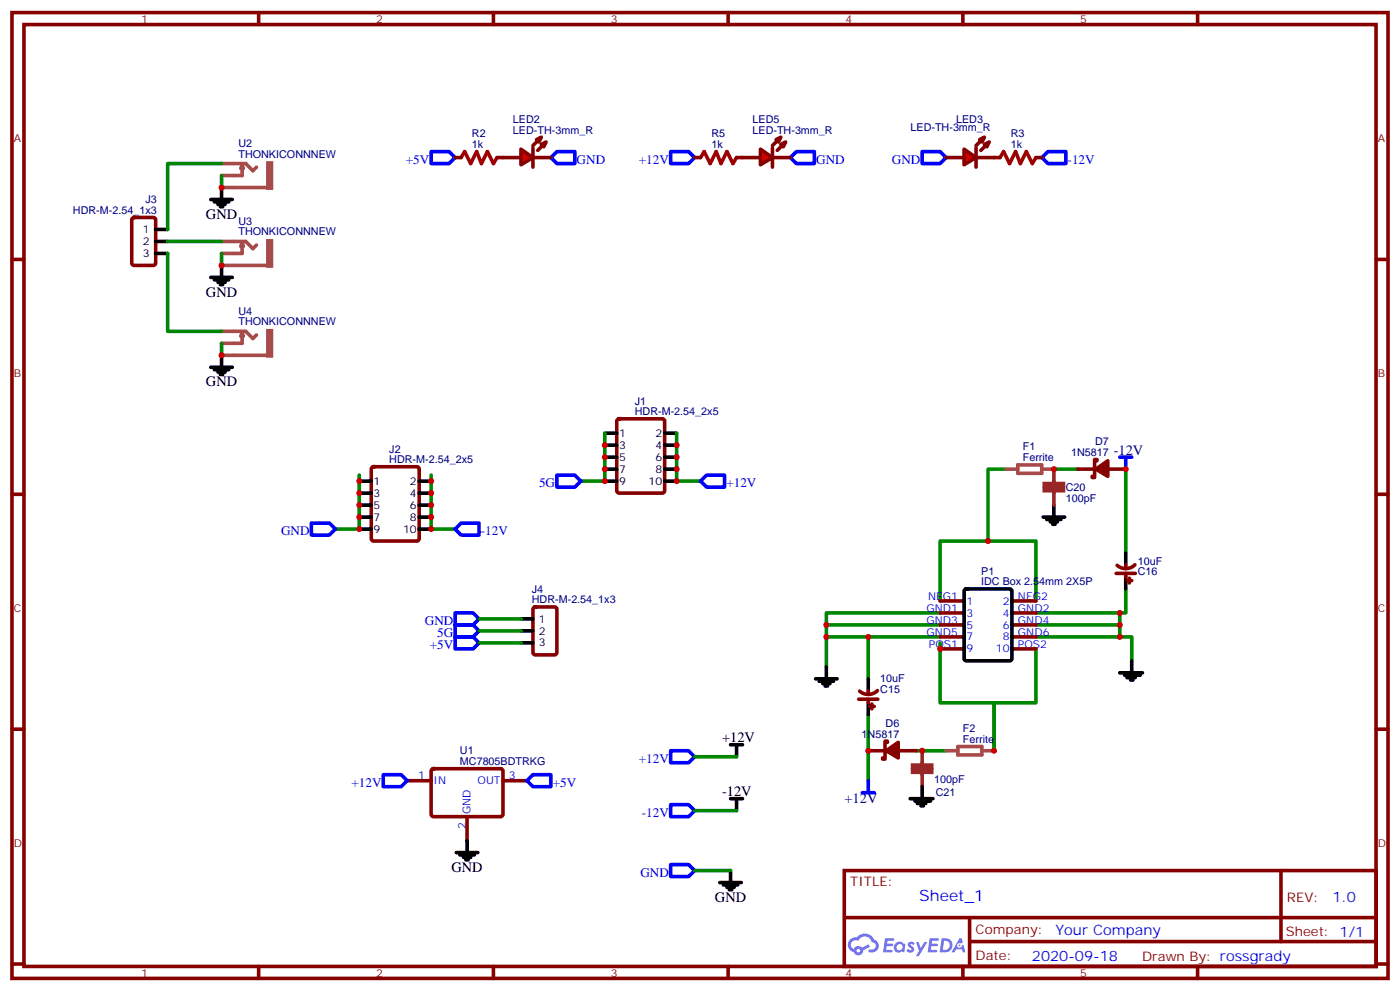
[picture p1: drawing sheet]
<svg xmlns="http://www.w3.org/2000/svg" width="412mm" height="292mm" viewBox="0 0 412 292" stroke-linecap="round" stroke-linejoin="round" font-family="sans-serif">
<g fill="none" stroke="#870000" stroke-width="1.1">
<path d="M3.5 3.7h405.4v284.3h-405.4zM7.1 7.2h398.2v277.3h-398.2zM76.2 3.7v3.5M145.3 3.7v3.5M214.5 3.7v3.5M283.6 3.7v3.5M352.8 3.7v3.5M3.5 76.4h3.6M405.3 76.4h3.6M3.5 145.5h3.6M405.3 145.5h3.6M3.5 214.7h3.6"/>
<path d="M405.3 214.7h3.6M248.7 256.3h156.6v28.2h-156.6zM377.3 256.3v20.9M248.7 270.1h156.5M285.6 277.2h119.6M285.6 270.1v14.2M3.5 283.8h3.6M76.2 284.5v3.5M145.3 284.5v3.5M214.5 284.5v3.5M283.6 284.5v3.5M352.8 284.5v3.5"/>
<path d="M405.3 283.8h3.6"/>
</g>
<g fill="#5487ff">
<path d="M267.7 277.5a1.22 1.22 0 0 1 1.7 .2l-.4 .6a.47 .47 0 0 0-.3-.4 .47 .47 0 0 0-.5 .2l.1 .2a1.14 1.14 0 0 1 .8 1.8 1.14 1.14 0 0 1-1.9 0l-.2-.2 .5-.6 .7 .5a.29 .29 0 0 0 .3-.3 .29 .29 0 0 0-.2-.3 1.04 1.04 0 0 1-.6-1.7z"/>
<path d="M260.7 276.2h2.4l.3 .2-.2 .5-1.8 .1-.1 .8h1.5l.3 .4-.3 .4h-1.6l-.2 1.1h1.7l.2 .3-.2 .3-2.6 .1z"/>
<path d="M273.8 276.2h2.4l.3 .2-.1 .5-1.8 .1-.2 .8h1.6l.3 .4-.4 .4-1.6-.1-.1 1.1 1.7 .1 .2 .3-.2 .3-2.6 .1z"/>
<path d="M282.6 276.2h.7l.3 1.3-.6 .3a.69 .69 0 0 0-1 .3 .69 .69 0 0 0 .4 .9 .69 .69 0 0 0 .9-.6l.5-.2 .6 2.2h-.8l-.2-.9h-1.8l-.5 .9h-.8z"/>
<path d="M269.8 277.3h.8l.6 1.8 1.1-1.8h.9l-2.6 4.2h-.8l.9-1.5z"/>
<path d="M277.4 276.2l-.6 4.2h1.3a2.11 2.11 0 0 0 2.5-2.1 2.11 2.11 0 0 0-2.5-2.1zM278.1 277a1.39 1.39 0 0 1 1.7 1.4 1.39 1.39 0 0 1-1.8 1.2h-.3z"/>
<path d="M263.7 277.8a1.54 1.54 0 0 0-.1 2.2 1.54 1.54 0 0 0 2.2 .1l.6 .3 .3-2.3-.2-.3h-.4a1.49 1.49 0 0 0-2.4 0zM264 278.8a.94 .94 0 0 1 1.8 0 .94 .94 0 0 1-1.8 0z"/>
<path d="M250.4 276.6a2.18 2.18 0 0 0 1.1 3.7 1.44 1.44 0 0 0 1.6 .9 1.44 1.44 0 0 0 1.2-1.4l2-1.1-.5-.7-1.9 1a1.47 1.47 0 0 0-2.4 .4 1.39 1.39 0 0 1-.7-1.9 1.39 1.39 0 0 1 2-.5 2.12 2.12 0 0 1 2.2-1.3 2.12 2.12 0 0 1 1.9 1.7 1.14 1.14 0 0 1 1.1 1.4 1.14 1.14 0 0 1-1.7 .7 .43 .43 0 0 0-.5 .4 .43 .43 0 0 0 .4 .5 1.98 1.98 0 0 0 2.5-1.2 1.98 1.98 0 0 0-1.2-2.6 3.1 3.1 0 0 0-5.3-.6l-.9 .1zM252.3 279.9a.55 .55 0 0 1 1.1 0 .55 .55 0 0 1-1.1 0z"/>
<circle cx="282.6" cy="278.3" r=".26"/>
</g>
<g fill="none" stroke="#008700" stroke-width="1.1">
<path d="M296.3 138.1h-5.3v21.2M310.4 138.1h7.1M331.6 138.1v24.7M276.9 176.9v-17.6h28.3v17.6M331.6 173.4v7h-26.4M243.4 187.5h33.5M243.4 184h33.5M255.8 187.5v12.3M276.9 180.4h-33.5v15.9M276.9 189.3v17.6h15.9v14.1v-14.1h12.4v-15.9M305.2 184h24.6v3.5M305.2 187.5h28.2v7.1"/>
<path d="M329.8 180.4v3.6M255.8 210.4v19.4M269.9 221h8.8"/>
</g>
<g fill="none" stroke="#000" stroke-width="1.1">
<path d="M45.9 74.6h3.5M45.9 67.6h3.5M45.9 71.1h3.5M178.2 127.5h3.5M178.2 131.1h3.5M178.2 134.6h3.5M178.2 138.1h3.5M195.8 127.5h3.5M195.8 131.1h3.5M195.8 134.6h3.5M195.8 138.1h3.5M105.8 152.2h3.6"/>
<path d="M105.8 141.6h3.6M105.8 145.2h3.6M105.8 148.7h3.6M105.8 155.8h3.6M123.5 152.2h3.5M123.5 141.6h3.5M123.5 145.2h3.5M123.5 148.7h3.5M123.5 155.8h3.5M178.2 141.6h3.5M195.8 141.6h3.5M307.3 152.2h6.3"/>
<path d="M308.3 152.9h4.3M309.4 153.6h2.1M310.1 154.3h.7M310.4 148.7v3.5M284.2 173.6l.5-.2h12.7l.6 .4 .1 20.1-.5 .6-12.9 .1-.7-.5v-20zM331.6 162.8v3.5M331.6 169.9v3.5M153.5 189.3h3.5M153.5 182.2h3.5M153.5 185.7h3.5M240.2 199.8h6.4M243.4 196.3v3.5"/>
<path d="M255.8 199.8v3.6M329.8 198.1h6.7M331.3 198.8h4.5M332 199.5h2.4M333.4 194.6v3.5M241.3 200.6h4.2M242.4 201.3h2.1M243.1 202h.7M255.8 206.9v3.5M333 200.2h.7M268.1 235.1h6.7M269.5 235.8h4.6"/>
<path d="M270.2 236.5h2.5M271.3 237.2h.7M271.6 231.6v3.5"/>
</g>
<path d="M310.4 138.1v4.2M310.4 144.5v4.2M271.6 221v4.2M271.6 227.4v4.2" fill="none" stroke="#8c2424" stroke-width="1.1"/>
<g fill="#8c2424" stroke="#8c2424" stroke-width="1.1">
<path d="M268.8 225.2h5.7v.8h-5.7z"/>
<path d="M268.8 226.7h5.7v.7h-5.7z"/>
<path d="M307.6 143.8h5.7v.7h-5.7z"/>
<path d="M307.6 142.3h5.7v.8h-5.7z"/>
</g>
<g fill="none" stroke="#a64a4a" stroke-width="1.1">
<path d="M65.3 48.2h3.4M65.3 51.7h3.4M65.3 55.2h3.4M68.8 48.2h3.6l2.1 2.1 1.1-1.1M68.8 55.2h9.9M71.3 48.5v3.2h-2.5M71.3 48.5l.4 1.1h-.7zM65.3 71.1h3.4M65.3 74.6h3.4M65.3 78.1h3.4M68.8 71.1h3.6l2.1 2.1 1.1-1.1M68.8 78.1h9.9"/>
<path d="M71.3 71.4v3.2h-2.5M71.3 71.4l.4 1.1h-.7zM65.3 97.5h3.4M68.8 97.5h3.6l2.1 2.2 1.1-1.1M71.3 97.9v3.2h-2.5M71.3 97.9l.4 1.1h-.7zM65.3 101.1h3.4M65.3 104.6h3.4M68.8 104.6h9.9M296.3 138.1h3.5M299.8 136.9h7.1v2.4h-7.1zM307 138.1h3.4"/>
<path d="M282.2 219.8h7v2.4h-7zM278.7 221h3.5M289.3 221h3.5"/>
</g>
<g fill="none" stroke="#870000" stroke-width="1.1">
<path d="M204.6 46.4h1.8M217 46.4h1.7M292.8 46.4h1.8M305.2 46.4h1.7M39 64.2l.5-.2h5.7l.6 .5 .1 12.9-.5 .7h-5.9l-.6-.4-.1-13zM109.6 137.6l.5-.2h12.7l.6 .4 .1 20.8-.5 .6-12.9 .1-.7-.5v-20.7zM181.9 123.5l.5-.2h12.7l.6 .4 .1 20.8-.5 .6-12.9 .1-.7-.5v-20.7zM317.5 138.1h5.3M323.1 135.6v-.3h-.7v5.3h-.7v-.4M326.3 138.1h5.3M157.2 178.9l.5-.2h5.6l.7 .4v13l-.4 .6-5.9 .1-.7-.5v-12.9zM276.9 176.9h7.1"/>
<path d="M298.1 176.9h7.1M328.8 168.8h5.6M331.6 166.3v1.1M331.6 168.8v1.1M332 170.9h1.4M332.7 170.2v1.4M334.3 166.3a3.8 3.8 0 0 1-5.2 .1M276.9 180.4h7.1M276.9 184h7.1M276.9 187.5h7.1M276.9 191h7.1M298.1 180.4h7.1"/>
<path d="M298.1 184h7.1M298.1 187.5h7.1M298.1 191h7.1M252.9 205.8h5.7M255.8 203.4v1M255.8 205.8v1.1M256.1 208h1.4M256.8 207.3v1.4M258.5 203.3a3.8 3.8 0 0 1-5.3 .2M261.4 218.5v-.3h-.7v5.3h-.7v-.4M119.9 229.8h7.1M127.2 226.5l.5-.2 20 .1 .5 .6-.1 13-.6 .4h-20.1l-.4-.7v-12.7z"/>
<path d="M148.2 229.8h7M255.8 221h5.3M264.6 221h5.3M137.6 240.4v7.1"/>
</g>
<g fill="#870000" stroke="#870000" stroke-width="1.1">
<path d="M322.8 138.1l3.5-2.5v4.6z"/>
<path d="M261.1 221l3.5-2.5v4.6z"/>
</g>
<path d="M197.6 44.6h5.2l1.8 1.8-1.8 1.8h-5.2zM234.6 44.6h5.3v3.6h-5.3l-1.8-1.8zM271.6 44.6h5.3l1.8 1.8-1.8 1.8h-5.3zM308.7 44.6h5.3v3.6h-5.3l-1.8-1.8zM329.8 134.6h3.6M331.6 134.6v3.5M254 233.4h3.5M255.8 229.8v3.6" fill="none" stroke="#00f" stroke-width="1.1"/>
<g fill="#a64a4a" stroke="#a64a4a" stroke-width=".71">
<path d="M78.7 47.8h1.4v7.8h-1.4z"/>
<path d="M78.7 70.7h1.4v7.8h-1.4z"/>
<path d="M78.7 97.2h1.4v7.8h-1.4z"/>
</g>
<path d="M206.4 46.4l1-1.8 1.8 3.6 1.8-3.6 1.4 3.6 1.7-3.6 1.8 3.6 1.1-1.8M294.6 46.4l1-1.8 1.8 3.6 1.8-3.6 1.4 3.6 1.7-3.6 1.8 3.6 1.1-1.8" fill="none" stroke="#a10000" stroke-width="1.1"/>
<g fill="#f00" stroke="#870000" stroke-width="1.1">
<path d="M284 43.9l3.5 2.5-3.5 2.1z"/>
<path d="M287.5 43.6v5.6z"/>
</g>
<g fill="#870000" stroke="#870000" stroke-width="1.1">
<path d="M287.5 42.9l1.4-1.4z"/>
<path d="M288.9 44.3l1.4-1.4z"/>
</g>
<g fill="#f00" stroke="#870000" stroke-width="1.1">
<path d="M288.6 41.1l1.4-.7-.7 1.4z"/>
<path d="M290 42.5l1.4-.7-.7 1.4z"/>
</g>
<path d="M278.7 46.4h5.3M287.5 46.4h5.3" fill="none" stroke="#870000" stroke-width="1.1"/>
<g fill="#f00" stroke="#870000" stroke-width="1.1">
<path d="M224 43.9l3.5 2.5-3.5 2.1z"/>
<path d="M227.5 43.6v5.6z"/>
</g>
<g fill="#870000" stroke="#870000" stroke-width="1.1">
<path d="M229 41.5l-1.5 1.4z"/>
<path d="M229 44.3l1.4-1.4z"/>
</g>
<g fill="#f00" stroke="#870000" stroke-width="1.1">
<path d="M228.6 41.1l1.4-.7-.7 1.4z"/>
<path d="M230 42.5l1.4-.7-.7 1.4z"/>
</g>
<path d="M134.1 46.4h1.7M146.4 46.4h1.8M218.7 46.4h5.3M227.5 46.4h5.3" fill="none" stroke="#870000" stroke-width="1.1"/>
<g fill="none" stroke="#00f" stroke-width="1.1">
<path d="M127 44.6h5.3l1.8 1.8-1.8 1.8h-5.3zM164 44.6h5.3v3.6h-5.3l-1.7-1.8zM164 139.9h5.3l1.8 1.7-1.8 1.8h-5.3zM208.1 139.9h5.3v3.5h-5.3l-1.7-1.8zM91.7 154h5.3l1.8 1.8-1.8 1.7h-5.3zM135.8 154h5.3v3.5h-5.3l-1.7-1.7zM134.1 184h5.2l1.8 1.7-1.8 1.8h-5.2zM134.1 187.5h5.2l1.8 1.8-1.8 1.7h-5.2zM134.1 180.4h5.2l1.8 1.8-1.8 1.8h-5.2zM112.9 228.1h5.3l1.7 1.7-1.7 1.8h-5.3zM157 228.1h5.3v3.5h-5.3l-1.8-1.8zM197.6 221h5.2l1.8 1.8-1.8 1.7h-5.2z"/>
<path d="M197.6 236.9h5.2l1.8 1.8-1.8 1.7h-5.2zM197.6 254.5h5.2l1.8 1.8-1.8 1.8h-5.2z"/>
</g>
<g fill="none" stroke="#000" stroke-width="1.1">
<path d="M62.1 58.7h6.3M63.1 59.4h4.3M65.3 55.2v3.5M64.2 60.1h2.1M64.9 60.9h.7M65.3 78.1v3.6M62.1 81.7h6.3M63.1 82.4h4.3M64.2 83.1h2.1M64.9 83.8h.7M62.1 108.1h6.3M63.1 108.8h4.3"/>
<path d="M64.2 109.5h2.1M64.9 110.2h.7M65.3 104.6v3.5M215.2 219.3h3.5M217 219.3v3.5M215.2 235.1h3.5M217 235.1v3.6M134.4 251h6.4M135.5 251.7h4.2M136.5 252.4h2.1M137.2 253.1h.7M137.6 247.5v3.5"/>
<path d="M212 259.8h6.4M215.2 256.3v3.5M213.1 260.5h4.2M214.1 261.2h2.2M214.8 261.9h.7"/>
</g>
<g fill="none" stroke="#008700" stroke-width="1.1">
<path d="M65.3 48.2h-15.9v19.4M65.3 51.7v3.5M49.4 74.6v22.9h15.9M49.4 71.1h15.9M65.3 74.6v3.5M65.3 101.1v3.5M105.8 139.9v15.9h-7M127 139.9v15.9h7.1M178.2 127.5v14.1h-7.1M199.3 127.5v14.1h7.1M141.1 185.7h12.4M141.1 189.3h12.4"/>
<path d="M141.1 182.2h12.4M204.6 222.8h12.4M204.6 238.7h12.4M204.6 256.3h10.6"/>
</g>
<path d="M135.8 46.4l1.1-1.8 1.7 3.6 1.8-3.6 1.4 3.6 1.8-3.6 1.7 3.6 1.1-1.8" fill="none" stroke="#a10000" stroke-width="1.1"/>
<g fill="#f00" stroke="#870000" stroke-width="1.1">
<path d="M153.5 43.9l3.5 2.5-3.5 2.1z"/>
<path d="M157 43.6v5.6z"/>
</g>
<g fill="#870000" stroke="#870000" stroke-width="1.1">
<path d="M157 42.9l1.4-1.4z"/>
<path d="M158.4 44.3l1.4-1.4z"/>
</g>
<g fill="#f00" stroke="#870000" stroke-width="1.1">
<path d="M158 41.1l1.5-.7-.8 1.4z"/>
<path d="M159.5 42.5l1.4-.7-.7 1.4z"/>
</g>
<path d="M148.2 46.4h5.3M157 46.4h5.3" fill="none" stroke="#870000" stroke-width="1.1"/>
<g fill="#c00">
<circle cx="310.4" cy="138.1" r=".88"/>
<circle cx="255.8" cy="187.5" r=".88"/>
<circle cx="243.4" cy="184" r=".88"/>
<circle cx="331.6" cy="138.1" r=".88"/>
<circle cx="291" cy="159.3" r=".88"/>
<circle cx="276.9" cy="191" r=".88"/>
<circle cx="329.8" cy="184" r=".88"/>
<circle cx="329.8" cy="180.4" r=".88"/>
<circle cx="329.8" cy="187.5" r=".88"/>
<circle cx="243.4" cy="187.5" r=".88"/>
<circle cx="271.6" cy="221" r=".88"/>
<circle cx="255.8" cy="221" r=".88"/>
<circle cx="292.8" cy="221" r=".88"/>
<circle cx="65.3" cy="55.2" r=".88"/>
<circle cx="65.3" cy="78.1" r=".88"/>
<circle cx="65.3" cy="104.6" r=".88"/>
<circle cx="199.3" cy="131.1" r=".88"/>
<circle cx="199.3" cy="134.6" r=".88"/>
<circle cx="199.3" cy="138.1" r=".88"/>
<circle cx="178.2" cy="131.1" r=".88"/>
<circle cx="178.2" cy="134.6" r=".88"/>
<circle cx="178.2" cy="138.1" r=".88"/>
<circle cx="127" cy="141.6" r=".88"/>
<circle cx="127" cy="145.2" r=".88"/>
<circle cx="127" cy="148.7" r=".88"/>
<circle cx="127" cy="152.2" r=".88"/>
<circle cx="105.8" cy="141.6" r=".88"/>
<circle cx="105.8" cy="145.2" r=".88"/>
<circle cx="105.8" cy="148.7" r=".88"/>
<circle cx="105.8" cy="152.2" r=".88"/>
<circle cx="178.2" cy="141.6" r=".88"/>
<circle cx="199.3" cy="141.6" r=".88"/>
<circle cx="105.8" cy="155.8" r=".88"/>
<circle cx="127" cy="155.8" r=".88"/>
</g>
<text font-size="4.6" fill="#00f" x="270.8" y="265.3">Sheet_1</text>
<g font-size="4.2">
<text x="60.7" y="64.4">GND</text>
<text x="60.7" y="87.3">GND</text>
<text x="60.7" y="113.8">GND</text>
<text x="212.7" y="218.5">+12V</text>
<text x="212.7" y="234.4">-12V</text>
<text x="133" y="256.6">GND</text>
<text x="210.6" y="265.5">GND</text>
</g>
<g font-size="4.2" fill="#000080">
<text x="328.1" y="133.9">-12V</text>
<text x="248.8" y="236.5">+12V</text>
</g>
<g font-size="4.2" fill="#00f">
<text x="392.5" y="265.6">1.0</text>
<text x="310.9" y="275.1">Your Company</text>
<text x="304" y="282.9">2020-09-18</text>
</g>
<g font-size="3.9" fill="#00f">
<text x="119.6" y="48.2">+5V</text>
<text x="169.9" y="48.2">GND</text>
<text x="188.2" y="48.2">+12V</text>
<text x="240.4" y="48.2">GND</text>
<text x="262.7" y="48.2">GND</text>
<text x="314.5" y="48.2">-12V</text>
<text x="158.8" y="143.4">5G</text>
<text x="214" y="143.4">+12V</text>
<text x="82.8" y="157.5">GND</text>
<text x="141.6" y="157.5">-12V</text>
<text x="125.1" y="184">GND</text>
<text x="126.6" y="191">+5V</text>
<text x="128.8" y="187.5">5G</text>
<text x="188.2" y="224.5">+12V</text>
<text x="103.5" y="231.6">+12V</text>
<text x="162.8" y="231.6">+5V</text>
<text x="189.1" y="240.4">-12V</text>
<text x="188.6" y="258.1">GND</text>
</g>
<g font-size="3.9" fill="#800">
<text x="250.5" y="260.9">TITLE:</text>
<text x="379.1" y="265.6">REV:</text>
<text x="287.4" y="275.1">Company:</text>
<text x="378.7" y="275.7">Sheet: 1/1</text>
<text x="287.4" y="282.8">Date:</text>
<text x="336.4" y="282.8">Drawn By: rossgrady</text>
</g>
<g font-size="3.2" fill="#800">
<text x="41.6" y="6.7">1</text>
<text x="110.8" y="6.7">2</text>
<text x="179.9" y="6.7">3</text>
<text x="249.1" y="6.7">4</text>
<text x="318.2" y="6.7">5</text>
<text x="4.1" y="41.8">A</text>
<text x="405.9" y="41.8">A</text>
<text x="4.1" y="110.9">B</text>
<text x="405.9" y="110.9">B</text>
<text x="4.1" y="180.1">C</text>
<text x="405.9" y="180.1">C</text>
<text x="4.1" y="249.2">D</text>
<text x="405.9" y="249.2">D</text>
<text x="41.6" y="287.5">1</text>
<text x="110.8" y="287.5">2</text>
<text x="179.9" y="287.5">3</text>
<text x="249.1" y="287.5">4</text>
<text x="318.2" y="287.5">5</text>
</g>
<g font-size="3.2" fill="#000080">
<text x="139" y="40.4">R2</text>
<text x="151.1" y="39.3">LED-TH-3mm_R</text>
<text x="151.1" y="36.2">LED2</text>
<text x="209.6" y="40.4">R5</text>
<text x="221.7" y="39.3">LED-TH-3mm_R</text>
<text x="221.7" y="36.2">LED5</text>
<text x="268.2" y="38.7">LED-TH-3mm_R</text>
<text x="281.6" y="36.2">LED3</text>
<text x="297.8" y="40.4">R3</text>
<text x="70.2" y="46.4">THONKICONNNEW</text>
<text x="70.2" y="43.3">U2</text>
<text x="139" y="43.6">1k</text>
<text x="209.6" y="43.6">1k</text>
<text x="297.8" y="43.6">1k</text>
<text x="42.8" y="59.8">J3</text>
<text x="21.5" y="63">HDR-M-2.54_1x3</text>
<text x="70.2" y="69.3">THONKICONNNEW</text>
<text x="70.2" y="66.2">U3</text>
<text x="70.2" y="95.8">THONKICONNNEW</text>
<text x="70.2" y="92.6">U4</text>
<text x="187" y="119.1">J1</text>
<text x="187" y="122.2">HDR-M-2.54_2x5</text>
<text x="322.6" y="131">D7</text>
<text x="114.7" y="136.3">HDR-M-2.54_2x5</text>
<text x="114.7" y="133.2">J2</text>
<text x="301.3" y="135.8">Ferrite</text>
<text x="301.3" y="132.6">F1</text>
<text x="315.5" y="134.2">1N5817</text>
<text x="314" y="147.7">100pF</text>
<text x="314" y="144.5">C20</text>
<text x="335.1" y="166.2">10uF</text>
<text x="289" y="172.3">IDC Box 2.54mm 2X5P</text>
<text x="289" y="169.2">P1</text>
<text x="335.1" y="169.4">C16</text>
<text x="156.7" y="177.6">HDR-M-2.54_1x3</text>
<text x="156.7" y="174.5">J4</text>
<text x="259.3" y="200.7">10uF</text>
<text x="259.3" y="204">C15</text>
<text x="260.9" y="213.9">D6</text>
<text x="283.6" y="215.5">F2</text>
<text x="135.5" y="222">U1</text>
<text x="253.8" y="217.1">1N5817</text>
<text x="283.6" y="218.7">Ferrite</text>
<text x="135.5" y="225.1">MC7805BDTRKG</text>
<text x="275.2" y="230.6">100pF</text>
<text x="275.7" y="234.5">C21</text>
</g>
<g font-size="3.2">
<text x="42.1" y="68.6">1</text>
<text x="42.1" y="75.7">3</text>
<text x="42.1" y="72.1">2</text>
<text x="182.4" y="128.6">1</text>
<text x="193.1" y="128.6">2</text>
<text x="182.4" y="132.1">3</text>
<text x="182.4" y="135.6">5</text>
<text x="193.1" y="132.1">4</text>
<text x="193.1" y="135.6">6</text>
<text x="110.1" y="142.7">1</text>
<text x="120.8" y="142.7">2</text>
<text x="182.4" y="139.2">7</text>
<text x="182.4" y="142.7">9</text>
<text x="191.1" y="142.7">10</text>
<text x="193.1" y="139.2">8</text>
<text x="110.1" y="146.2">3</text>
<text x="110.1" y="149.8">5</text>
<text x="120.8" y="146.2">4</text>
<text x="120.8" y="149.8">6</text>
<text x="110.1" y="153.3">7</text>
<text x="120.8" y="153.3">8</text>
<text x="110.1" y="156.8">9</text>
<text x="118.7" y="156.8">10</text>
<text x="158.7" y="183.3">1</text>
<text x="158.7" y="190.3">3</text>
<text x="158.7" y="186.8">2</text>
</g>
<g font-size="3.2" fill="#00f">
<text x="273.4" y="176.6">NEG1</text>
<text x="284.7" y="178">1</text>
<text x="295.4" y="178">2</text>
<text x="299.9" y="176.6">NEG2</text>
<text x="272.9" y="180.1">GND1</text>
<text x="272.9" y="183.6">GND3</text>
<text x="284.7" y="181.5">3</text>
<text x="284.7" y="185">5</text>
<text x="295.4" y="181.5">4</text>
<text x="295.4" y="185">6</text>
<text x="299.9" y="180.1">GND2</text>
<text x="299.9" y="183.6">GND4</text>
<text x="272.9" y="187.1">GND5</text>
<text x="273.6" y="190.7">POS1</text>
<text x="284.7" y="188.6">7</text>
<text x="295.4" y="188.6">8</text>
<text x="299.9" y="187.1">GND6</text>
<text x="299.9" y="190.7">POS2</text>
<text x="284.7" y="192.1">9</text>
<text x="293.4" y="192.1">10</text>
<text x="123.2" y="229.5">1</text>
<text x="127.7" y="230.9">IN</text>
<text x="140.7" y="230.9">OUT</text>
<text x="149.9" y="229.5">3</text>
<text x="138.6" y="239.7" transform="rotate(-90 138.6 239.7)">GND</text>
<text x="137.2" y="244.2" transform="rotate(-90 137.2 244.2)">2</text>
</g>
</svg>
